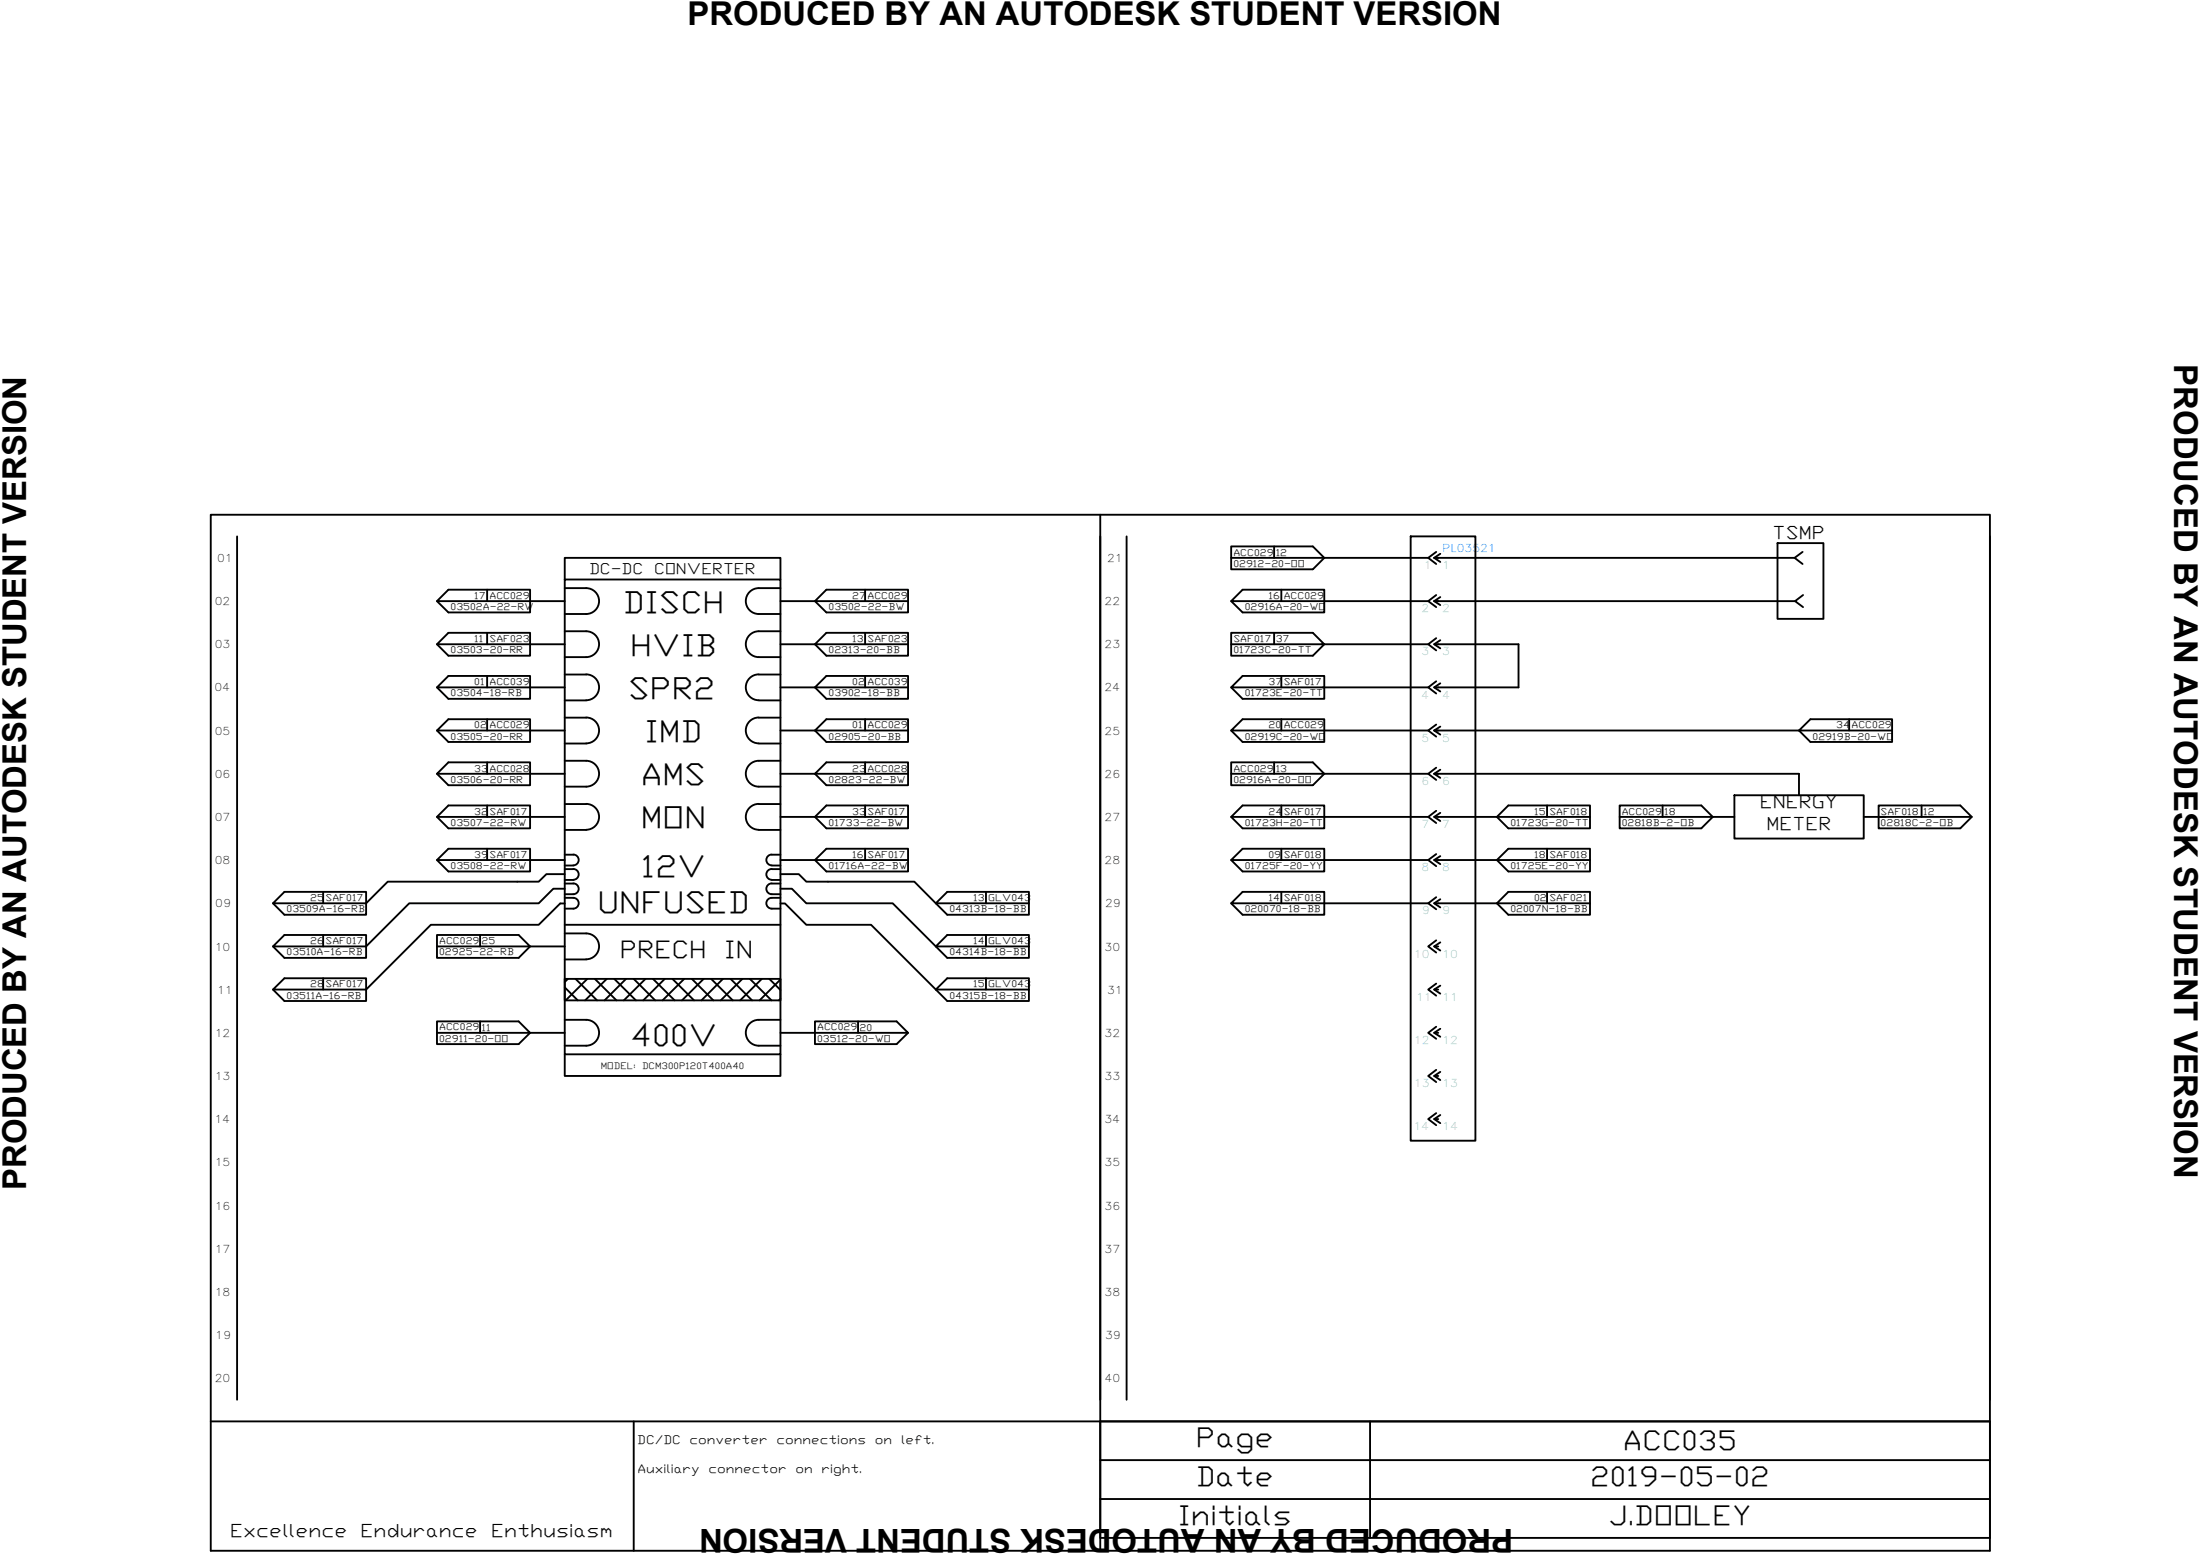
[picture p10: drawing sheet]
<svg xmlns="http://www.w3.org/2000/svg" width="297mm" height="210mm" viewBox="0 0 297 210" stroke-linecap="round" stroke-linejoin="round" font-family="sans-serif">
<g fill="none" stroke="#000" stroke-width=".25">
<path d="M28.5 69.5h240.2v139.8h-240.2zM32 72.4v116.5M65.8 79.6v1.5M76.2 78.2h29.2v64.1h-29.2zM76.2 79.4h2.9a1.75 1.75 0 0 1 1.8 1.7 1.75 1.75 0 0 1-1.8 1.8h-2.9M76.2 78.2v-2.9h29.2v2.9M105.4 79.4h-3a1.75 1.75 0 0 0-1.7 1.7 1.75 1.75 0 0 0 1.7 1.8h3M116.8 79.6v1.5M148.6 69.5v139.8M152.1 72.4v116.5M166.2 75.3h12.6l-1.5-1.5h-11.1v3h11.1l1.5-1.5h14M172 73.8v1.5"/>
<path d="M173 79.6v1.5M190.5 72.4h8.7v81.6h-8.7zM193.6 75.3h48.7M193.9 74.5l-1.1 .8 1.1 .8M194.5 74.8l-.9 .5 .9 .6M240 73.3h6.2v10.2h-6.2zM243.4 74.5l-1.1 .8 1.1 .8M268.7 72.4v116.5M59 87l1.5 1.5h11.1v-3.1h-11.1l-1.5 1.6h17.2M59 98.6l1.5 1.6h11.1v-3.1h-11.1l-1.5 1.5h17.2M59 81.1l1.5 1.6h11.1v-3.1h-11.1l-1.5 1.5h17.2M59 92.8l1.5 1.5h11.1v-3.1h-11.1l-1.5 1.6h17.2"/>
<path d="M65.8 85.4v1.6M65.8 91.2v1.6M65.8 97.1v1.5M76.2 91.1l2.9-.1a1.75 1.75 0 0 1 1.8 1.8 1.75 1.75 0 0 1-1.8 1.7M76.2 85.2h2.9a1.75 1.75 0 0 1 1.8 1.8 1.75 1.75 0 0 1-1.8 1.7h-2.9M76.2 94.5h2.9M76.2 96.9h2.9M79.1 96.9a1.75 1.75 0 0 1 1.8 1.7 1.75 1.75 0 0 1-1.8 1.7l-2.9 .1M102.4 96.9a1.75 1.75 0 0 0-1.7 1.7 1.75 1.75 0 0 0 1.7 1.7l3 .1M102.5 94.5h2.9M102.5 96.9h2.9M105.4 91.1l-3-.1a1.75 1.75 0 0 0-1.7 1.8 1.75 1.75 0 0 0 1.7 1.7"/>
<path d="M105.4 85.2h-3a1.75 1.75 0 0 0-1.7 1.8 1.75 1.75 0 0 0 1.7 1.7h3M105.4 98.6h4.6l1.6 1.6h11v-3.1h-11l-1.6 1.5h12.6M105.4 81.1h4.6l1.6 1.6h11v-3.1h-11l-1.6 1.5h12.6M105.4 87h4.6l1.6 1.5h11v-3.1h-11l-1.6 1.6h12.6M105.4 92.8h4.6l1.6 1.5h11v-3.1h-11l-1.6 1.6h12.6M116.8 85.4v1.6M116.8 91.2v1.6M116.8 97.1v1.5M166.2 92.8l1.6 1.5h11v-3.1h-11l-1.6 1.6h12.6M166.2 87h12.6l-1.5-1.6h-11.1v3.1h11.1l1.5-1.5M166.2 98.6l1.6 1.6h11v-3.1h-11l-1.6 1.5h12.6M166.2 81.1l1.6 1.6h11v-3.1h-11l-1.6 1.5h12.6"/>
<path d="M172 85.4v1.6M173 91.2v1.6M173 97.1v1.5M178.4 87h14.4M178.6 92.8h14.2M178.9 81.1h13.9M178.9 98.6h13.9M193.6 81.1h48.8M193.6 87h11.4v5.8h-11.4M193.6 98.6h49.5M193.9 80.3l-1.1 .8 1.1 .9M193.9 86.1l-1.1 .9 1.1 .8"/>
<path d="M193.9 92l-1.1 .8 1.1 .8M193.9 97.8l-1.1 .8 1.1 .8M194.5 80.6l-.9 .5 .9 .6M194.5 86.4l-.9 .6 .9 .5M194.5 92.2l-.9 .6 .9 .5M194.5 98.1l-.9 .5 .9 .6M242.9 98.6l1.5 1.6h11.1v-3.1h-11.1l-1.5 1.5h12.6M243.4 80.3l-1 .8 1 .9M249.7 97.1v1.5M59 104.5l1.5 1.5h11.1v-3.1h-11.1l-1.5 1.6h17.2M59 110.3l1.5 1.5h11.1v-3.1h-11.1l-1.5 1.6h17.2M59 116.1l1.5 1.5h11.1v-3h-11.1l-1.5 1.5h17.2"/>
<path d="M65.8 102.9v1.6M65.8 108.7v1.6M65.8 114.6v1.5M76.2 102.7h2.9a1.75 1.75 0 0 1 1.8 1.7 1.75 1.75 0 0 1-1.8 1.8h-2.9M76.2 108.5h2.9a1.75 1.75 0 0 1 1.8 1.8 1.75 1.75 0 0 1-1.8 1.7M76.2 119.3l1.2-.1a.73 .73 0 0 1 .7 .8 .73 .73 0 0 1-.7 .7h-1.2M76.2 118h-2.4l-1.1 1h-20.3l-3 2.9h-12.5l1.5-1.5h11v3.1h-11l-1.5-1.6M76.2 120h-1.5l-2 1.9h-17.4l-5.9 5.9h-12.5l1.5-1.6h11v3.1h-11l-1.5-1.5M76.2 112h2.9M76.2 115.4h1.2M76.2 117.3h1.2M76.2 118.8h1.2"/>
<path d="M77.4 115.4a.73 .73 0 0 1 .7 .7 .73 .73 0 0 1-.7 .7h-1.2M77.4 117.3a.73 .73 0 0 1 .7 .7 .73 .73 0 0 1-.7 .8M102.5 112h2.9M104.2 115.4a.73 .73 0 0 0-.7 .7 .73 .73 0 0 0 .7 .7h1.2M104.2 117.3a.73 .73 0 0 0-.7 .7 .73 .73 0 0 0 .7 .8M104.2 115.4h1.2M104.2 117.3h1.2M104.2 118.8h1.2M105.4 102.7h-3a1.75 1.75 0 0 0-1.7 1.7 1.75 1.75 0 0 0 1.7 1.8h3M105.4 108.5h-3a1.75 1.75 0 0 0-1.7 1.8 1.75 1.75 0 0 0 1.7 1.7M105.4 119.3l-1.2-.1a.73 .73 0 0 0-.7 .8 .73 .73 0 0 0 .7 .7h1.2M105.4 104.5h4.6l1.6 1.5h11v-3.1h-11l-1.6 1.6h12.6"/>
<path d="M105.4 116.1h4.6l1.6 1.5h11v-3h-11l-1.6 1.5h12.6M105.4 110.3h4.6l1.6 1.5h11v-3.1h-11l-1.6 1.6h12.6M105.4 118h2.5l1 1h14.6l4.4 4.5h11v-3.1h-11l-1.5 1.5h12.5M105.4 120h1.5l2 1.9h11.6l7.4 7.4h11v-3.1h-11l-1.5 1.6h12.5M116.8 102.9v1.6M116.8 108.7v1.6M116.8 114.6v1.5M166.2 104.5h12.6l-1.5-1.6h-11.1v3.1h11.1l1.5-1.5h14M166.2 110.3l1.6 1.5h11v-3.1h-11l-1.6 1.6h26.6M166.2 116.1l1.6 1.5h11v-3h-11l-1.6 1.5h26.6M172 102.9v1.6M173 108.7v1.6"/>
<path d="M173 114.6v1.5M193.6 110.3h8.5l1.6 1.5h11v-3.1h-11l-1.6 1.6h12.6M193.6 116.1h8.5l1.6 1.5h11v-3h-11l-1.6 1.5h12.6M193.6 104.5h49.3v2.9M193.9 103.6l-1.1 .9 1.1 .8M193.9 109.4l-1.1 .9 1.1 .8M193.9 115.3l-1.1 .8 1.1 .8M194.5 103.9l-.9 .6 .9 .5M194.5 109.7l-.9 .6 .9 .5M194.5 115.6l-.9 .5 .9 .5M208.9 108.7v1.6M208.9 114.6v1.5"/>
<path d="M218.7 110.3h12.6l-1.6-1.6h-11v3.1h11l1.6-1.5h2.9M224.5 108.7v1.6M234.2 107.4h17.4v5.8h-17.4zM251.6 110.3h3M253.6 110.3h12.6l-1.5-1.6h-11.1v3.1h11.1l1.5-1.5M259.4 108.7v1.6M43.6 120.4v1.5M43.6 126.2v1.6M43.6 132.1v1.5M59 127.8h12.6l-1.6-1.6h-11v3.1h11l1.6-1.5h4.6M59 139.4h12.6l-1.6-1.5h-11v3h11l1.6-1.5h4.6M64.8 126.2v1.6"/>
<path d="M64.8 137.9v1.5M76.2 137.7h2.9a1.75 1.75 0 0 1 1.8 1.7 1.75 1.75 0 0 1-1.8 1.8h-2.9M76.2 132.1h29.2v2.9h-29.2zM76.2 121.2h1.2a.73 .73 0 0 1 .7 .7 .73 .73 0 0 1-.7 .8h-1.2M76.2 126h2.9a1.75 1.75 0 0 1 1.8 1.7 1.75 1.75 0 0 1-1.8 1.8M76.2 122h-.6l-2.9 2.8h-14.5l-8.8 8.8h-12.5l1.5-1.5h11v3h-11l-1.5-1.5M76.2 133.3l1.8 1.7M76.2 124.8h29.2M76.2 129.5h2.9M76.7 132.1l-.5 .5M77.7 132.1l2.9 2.9M79.3 132.1l-2.9 2.9"/>
<path d="M80.3 132.1l2.9 2.9M81.9 132.1l-2.9 2.9M82.9 132.1l3 2.9M84.5 132.1l-2.9 2.9M85.6 132.1l2.9 2.9M87.2 132.1l-3 2.9M88.2 132.1l2.9 2.9M89.8 132.1l-2.9 2.9M90.8 132.1l2.9 2.9M92.4 132.1l-2.9 2.9M93.4 132.1l2.9 2.9M95 132.1l-2.9 2.9"/>
<path d="M96 132.1l2.9 2.9M97.6 132.1l-2.9 2.9M98.6 132.1l2.9 2.9M100.2 132.1l-2.9 2.9M101.2 132.1l3 2.9M102.9 132.1l-3 2.9M103.9 132.1l1.5 1.5M105.4 137.7h-3a1.75 1.75 0 0 0-1.7 1.7 1.75 1.75 0 0 0 1.7 1.8h3M105.4 121.2h-1.2a.73 .73 0 0 0-.7 .7 .73 .73 0 0 0 .7 .8h1.2M105.4 139.4h17.2l-1.5-1.5h-11.1v3h11.1l1.5-1.5M105.4 122h.6l2.9 2.8h8.7l10.3 10.3h11v-3h-11l-1.5 1.5h12.5M105.4 132.2l-2.8 2.8"/>
<path d="M105.4 134.8l-.2 .2M115.9 137.9v1.5M133.1 120.4v1.5M133.1 126.2v1.6M133.1 132.1v1.5M166.2 121.9l1.6 1.6h11v-3.1h-11l-1.6 1.5h26.6M173 120.4v1.5M193.6 121.9h8.5l1.6 1.6h11v-3.1h-11l-1.6 1.5h12.6M193.6 127.8h.6M193.6 139.4h.6M193.6 133.6h.6M193.9 121.1l-1.1 .8 1.1 .8"/>
<path d="M193.9 126.9l-1.1 .9 1.1 .8M193.9 132.8l-1.1 .8 1.1 .8M193.9 138.6l-1.1 .8 1.1 .8M194.5 121.4l-.9 .5 .9 .6M194.5 127.2l-.9 .6 .9 .5M194.5 133l-.9 .6 .9 .5M194.5 138.9l-.9 .5 .9 .5M208.9 120.4v1.5M76.2 142.3v2.9h29.2v-2.9M193.6 145.2h.6M193.6 151.1h.6M193.9 144.4l-1.1 .8 1.1 .9"/>
<path d="M193.9 150.3l-1.1 .8 1.1 .8M194.5 144.7l-.9 .5 .9 .6M194.5 150.5l-.9 .6 .9 .5M28.5 191.9h240.2v15.7h-120.1v-15.7M85.6 191.9v17.4M148.6 197.1h120.1M185 191.9v15.7M148.6 202.3h120.1"/>
</g>
<g font-size="4.4">
<text x="92.8" y="3.4">PRODUCED BY AN AUTODESK STUDENT VERSION</text>
<text x="293.6" y="49.2" transform="rotate(90 293.6 49.2)">PRODUCED BY AN AUTODESK STUDENT VERSION</text>
<text x="3.5" y="160.6" transform="rotate(-90 3.5 160.6)">PRODUCED BY AN AUTODESK STUDENT VERSION</text>
<text x="204.3" y="206.4" transform="rotate(180 204.3 206.4)">PRODUCED BY AN AUTODESK STUDENT VERSION</text>
</g>
<g font-size="4.1">
<text x="84.1" y="82.7">DISCH</text>
<text x="85.1" y="88.5">HVIB</text>
<text x="84.8" y="94.4">SPR2</text>
<text x="87" y="100.2">IMD</text>
<text x="86.5" y="106">AMS</text>
<text x="86.5" y="111.8">MON</text>
<text x="86.5" y="118.4">12V</text>
<text x="80.7" y="123.2">UNFUSED</text>
<text x="85.1" y="141.2">400V</text>
</g>
<g font-size="3.7">
<text x="161.5" y="195.4">Page</text>
<text x="219.1" y="195.8">ACC035</text>
<text x="161.4" y="200.6">Date</text>
<text x="214.7" y="200.6">2019-05-02</text>
<text x="159" y="205.9">Initials</text>
<text x="217.1" y="205.9">J.DOOLEY</text>
</g>
<g font-size="3.3">
<text x="83.7" y="129.3">PRECH</text>
<text x="97.8" y="129.3">IN</text>
</g>
<g font-size="2.4">
<text x="239.3" y="72.8">TSMP</text>
<text x="237.6" y="109.1">ENERGY</text>
<text x="238.5" y="112.1">METER</text>
<text x="31.1" y="207.5">Excellence</text>
<text x="48.7" y="207.5">Endurance</text>
<text x="66.3" y="207.5">Enthusiasm</text>
</g>
<g font-size="2">
<text x="79.5" y="77.5">DC-DC</text>
<text x="88.3" y="77.5">CONVERTER</text>
</g>
<g font-size="1.6">
<text x="86" y="195">DC/DC</text>
<text x="93.1" y="195">converter</text>
<text x="104.8" y="195">connections</text>
<text x="118.1" y="195">on</text>
<text x="121.7" y="195">left.</text>
<text x="86.1" y="198.9">Auxiliary</text>
<text x="95.7" y="198.9">connector</text>
<text x="107.4" y="198.9">on</text>
<text x="110.9" y="198.9">right.</text>
</g>
<g font-size="1.5">
<text x="29.3" y="75.9">01</text>
<text x="149.5" y="75.9">21</text>
<text x="29" y="81.7">02</text>
<text x="149.1" y="81.7">22</text>
<text x="29" y="87.5">03</text>
<text x="149.1" y="87.5">23</text>
<text x="29" y="93.3">04</text>
<text x="149.1" y="93.3">24</text>
<text x="29" y="99.2">05</text>
<text x="149.1" y="99.2">25</text>
<text x="29" y="105">06</text>
<text x="149.1" y="105">26</text>
<text x="29" y="110.8">07</text>
<text x="149.1" y="110.8">27</text>
<text x="29" y="116.6">08</text>
<text x="149.1" y="116.6">28</text>
<text x="29.1" y="122.5">09</text>
<text x="149.2" y="122.5">29</text>
<text x="29" y="128.3">10</text>
<text x="149.1" y="128.3">30</text>
<text x="29.3" y="134.1">11</text>
<text x="149.5" y="134.1">31</text>
<text x="29" y="139.9">12</text>
<text x="149.1" y="139.9">32</text>
<text x="29" y="145.8">13</text>
<text x="149.1" y="145.8">33</text>
<text x="29" y="151.6">14</text>
<text x="149.1" y="151.6">34</text>
<text x="29" y="157.4">15</text>
<text x="149.1" y="157.4">35</text>
<text x="29" y="163.3">16</text>
<text x="149.1" y="163.3">36</text>
<text x="29" y="169.1">17</text>
<text x="149.1" y="169.1">37</text>
<text x="29" y="174.9">18</text>
<text x="149.1" y="174.9">38</text>
<text x="29.1" y="180.8">19</text>
<text x="149.2" y="180.8">39</text>
<text x="29" y="186.6">20</text>
<text x="149.1" y="186.6">40</text>
</g>
<g font-size="1.5" fill="#6eddc1">
<text x="192.2" y="76.8">1</text>
<text x="194.7" y="76.8">1</text>
<text x="191.9" y="82.6">2</text>
<text x="194.7" y="82.6">2</text>
<text x="191.9" y="88.5">3</text>
<text x="194.7" y="88.5">3</text>
<text x="191.9" y="94.3">4</text>
<text x="194.7" y="94.3">4</text>
<text x="191.9" y="100.1">5</text>
<text x="194.7" y="100.1">5</text>
<text x="191.9" y="106">6</text>
<text x="194.7" y="106">6</text>
<text x="191.9" y="111.8">7</text>
<text x="194.7" y="111.8">7</text>
<text x="191.9" y="117.6">8</text>
<text x="194.7" y="117.6">8</text>
<text x="192" y="123.4">9</text>
<text x="194.7" y="123.4">9</text>
<text x="190.9" y="129.3">10</text>
<text x="194.7" y="129.3">10</text>
<text x="191.2" y="135.1">11</text>
<text x="194.7" y="135.1">11</text>
<text x="190.9" y="140.9">12</text>
<text x="194.7" y="140.9">12</text>
<text x="190.9" y="146.7">13</text>
<text x="194.7" y="146.7">13</text>
<text x="190.8" y="152.6">14</text>
<text x="194.7" y="152.6">14</text>
</g>
<text font-size="1.5" fill="#007fff" x="194.7" y="74.5">PL03521</text>
<g font-size="1.3">
<text x="166.5" y="75">ACC029</text>
<text x="166.5" y="76.5">02912-20-OO</text>
<text x="172.2" y="75">12</text>
<text x="60.8" y="82.4">03502A-22-RW</text>
<text x="64" y="80.8">17 ACC029</text>
<text x="111.9" y="82.4">03502-22-BW</text>
<text x="115.1" y="80.8">27ACC029</text>
<text x="168.1" y="82.4">02916A-20-WO</text>
<text x="171.3" y="80.8">16 ACC029</text>
<text x="60.8" y="88.2">03503-20-RR</text>
<text x="64" y="86.7">11 SAF023</text>
<text x="111.9" y="88.2">02313-20-BB</text>
<text x="115.1" y="86.7">13 SAF023</text>
<text x="166.5" y="86.7">SAF017</text>
<text x="166.5" y="88.2">01723C-20-TT</text>
<text x="172.2" y="86.7">37</text>
<text x="60.8" y="94">03504-18-RB</text>
<text x="64" y="92.5">01 ACC039</text>
<text x="111.9" y="94">03902-18-BB</text>
<text x="115.1" y="92.5">02 ACC039</text>
<text x="168.1" y="94">01723E-20-TT</text>
<text x="171.3" y="92.5">37SAF017</text>
<text x="60.8" y="99.8">03505-20-RR</text>
<text x="64" y="98.3">02 ACC029</text>
<text x="111.9" y="99.8">02905-20-BB</text>
<text x="115.1" y="98.3">01 ACC029</text>
<text x="168.1" y="99.8">02919C-20-WO</text>
<text x="171.3" y="98.3">20 ACC029</text>
<text x="244.7" y="99.8">02919B-20-WO</text>
<text x="247.9" y="98.3">34ACC029</text>
<text x="60.8" y="105.7">03506-20-RR</text>
<text x="64" y="104.2">33ACC028</text>
<text x="111.9" y="105.7">02823-22-BW</text>
<text x="115.1" y="104.2">23ACC028</text>
<text x="166.5" y="104.2">ACC029</text>
<text x="166.5" y="105.7">02916A-20-OO</text>
<text x="172.2" y="104.2">13</text>
<text x="60.8" y="111.5">03507-22-RW</text>
<text x="64" y="110">32SAF017</text>
<text x="111.9" y="111.5">01733-22-BW</text>
<text x="115.1" y="110">33SAF017</text>
<text x="168.1" y="111.5">01723H-20-TT</text>
<text x="171.3" y="110">24SAF017</text>
<text x="203.9" y="111.5">01723G-20-TT</text>
<text x="207.1" y="110">15 SAF018</text>
<text x="219" y="110">ACC029</text>
<text x="219" y="111.5">02818B-2-OB</text>
<text x="224.7" y="110">18</text>
<text x="253.9" y="110">SAF018</text>
<text x="253.9" y="111.5">02818C-2-OB</text>
<text x="259.7" y="110">12</text>
<text x="60.8" y="117.3">03508-22-RW</text>
<text x="64" y="115.8">39SAF017</text>
<text x="111.9" y="117.3">01716A-22-BW</text>
<text x="115.1" y="115.8">16 SAF017</text>
<text x="168.1" y="117.3">01725F-20-YY</text>
<text x="171.3" y="115.8">09 SAF018</text>
<text x="203.9" y="117.3">01725E-20-YY</text>
<text x="207.1" y="115.8">18 SAF018</text>
<text x="38.7" y="123.1">03509A-16-RB</text>
<text x="41.9" y="121.6">25SAF017</text>
<text x="128.2" y="123.1">04313B-18-BB</text>
<text x="131.4" y="121.6">13 GLV043</text>
<text x="168.1" y="123.1">020070-18-BB</text>
<text x="171.3" y="121.6">14 SAF018</text>
<text x="203.9" y="123.1">02007N-18-BB</text>
<text x="207.1" y="121.6">02 SAF021</text>
<text x="38.7" y="129">03510A-16-RB</text>
<text x="41.9" y="127.5">26SAF017</text>
<text x="59.3" y="127.5">ACC029</text>
<text x="59.3" y="129">02925-22-RB</text>
<text x="65" y="127.5">25</text>
<text x="128.2" y="129">04314B-18-BB</text>
<text x="131.4" y="127.5">14 GLV043</text>
<text x="38.7" y="134.8">03511A-16-RB</text>
<text x="41.9" y="133.3">28SAF017</text>
<text x="128.2" y="134.8">04315B-18-BB</text>
<text x="131.4" y="133.3">15 GLV043</text>
<text x="59.3" y="139.1">ACC029</text>
<text x="59.3" y="140.6">02911-20-OO</text>
<text x="65" y="139.1">11</text>
<text x="110.3" y="139.1">ACC029</text>
<text x="110.3" y="140.6">03512-20-WO</text>
<text x="116.1" y="139.1">20</text>
</g>
<g font-size="1.2">
<text x="81.1" y="144.2">MODEL:</text>
<text x="86.7" y="144.2">DCM300P120T400A40</text>
</g>
</svg>
